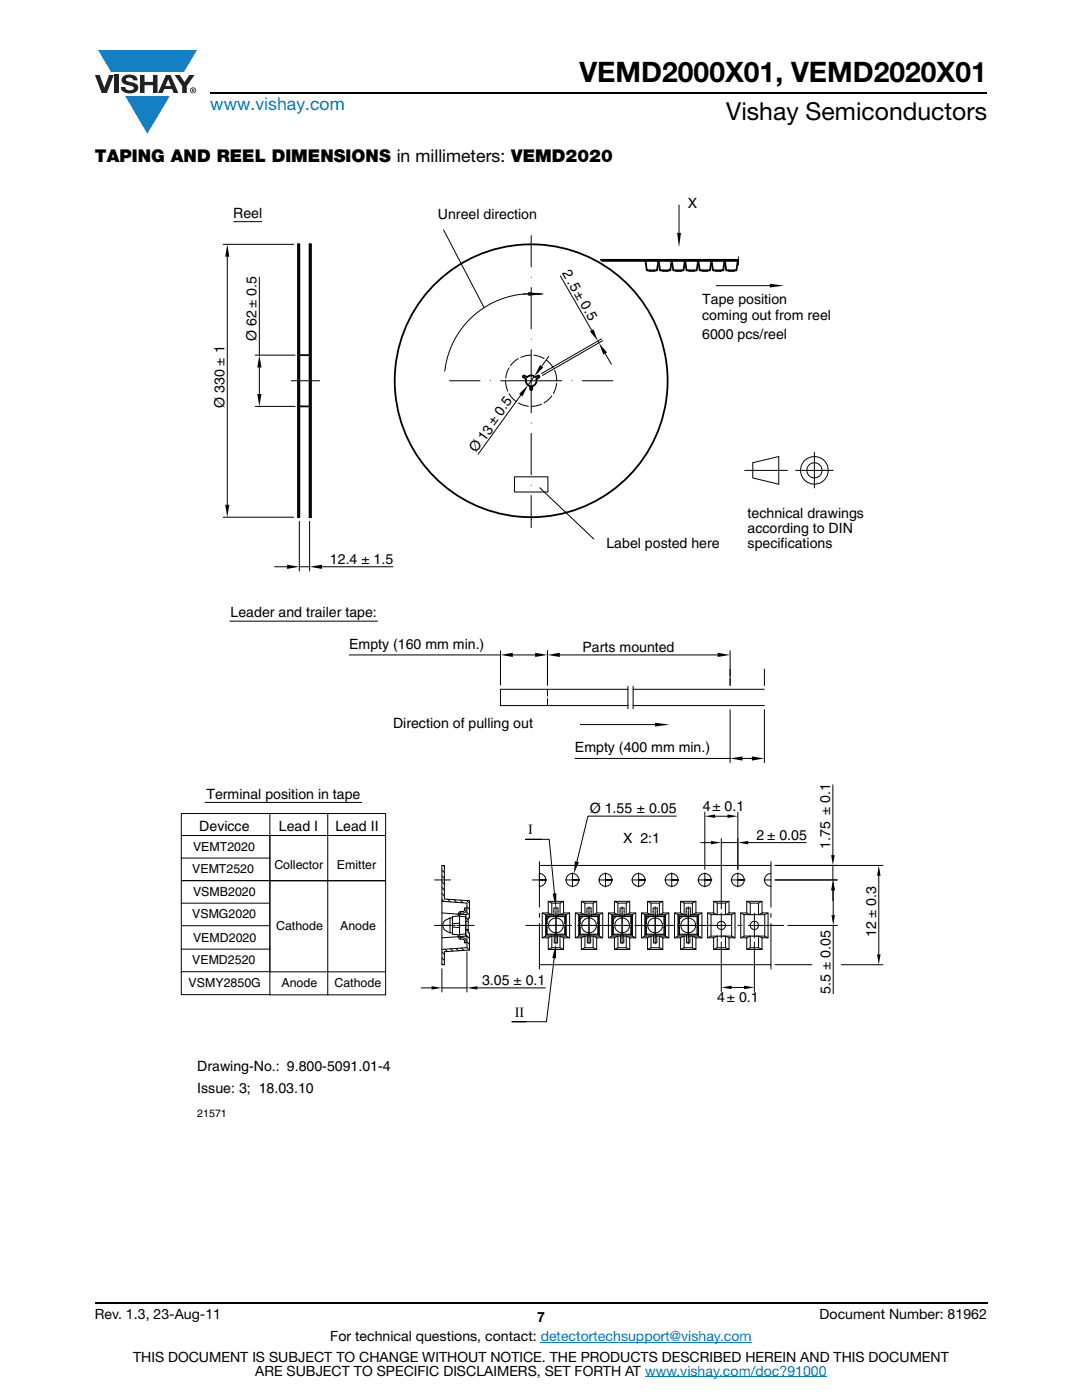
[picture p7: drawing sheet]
<svg xmlns="http://www.w3.org/2000/svg" width="216mm" height="279mm" viewBox="0 0 216 279" stroke-linecap="round" stroke-linejoin="round" font-family="sans-serif">
<g fill="#147fc3">
<path d="M19.6 10h19.7l-2.6 4.3h-1.1h-13.5z"/>
<path d="M25 19.2h8.9l-4.5 7.5z"/>
</g>
<g fill="#231f20">
<path d="M18.9 15h1l.9 2.5 1-2.5h.9l-1.4 3.6h-1z"/>
<path d="M22.9 15h.9v3.6h-.9z"/>
<path d="M24.6 15.3a2.1 2.1 0 0 1 2.8 .3l.1 .4h-.9a.79 .79 0 0 0-.7-.5 .79 .79 0 0 0-.8 .4l.3 .3 1 .2a1.08 1.08 0 0 1 1.2 1 1.08 1.08 0 0 1-1.1 1.2 1.73 1.73 0 0 1-2.4-1.2h.9a.96 .96 0 0 0 .8 .6 .96 .96 0 0 0 .9-.4 1.31 1.31 0 0 0-1.2-.6 1.03 1.03 0 0 1-1.1-.6 1.03 1.03 0 0 1 .2-1.1z"/>
<path d="M27.9 15h.9v1.3h1.7v-1.3h.9v3.6h-.9v-1.6h-1.7v1.6h-.9z"/>
<path d="M34.8 15h1.1l.9 1.4 1-1.4h1l-1.5 2.2v1.4h-.9v-1.4z"/>
<path d="M33.6 15.9l.5 1.3h-1.1zM33.1 15l-1.6 3.6h1l.3-.8h1.5l.3 .8h1l-1.6-3.6z"/>
<path d="M38.1 18a.46 .46 0 0 1 .9 0 .46 .46 0 0 1-.9 0zM37.9 18a.6 .6 0 0 0 1.2 0 .6 .6 0 0 0-1.2 0z"/>
<path d="M38.4 17.8h.2v.2h-.2zM38.3 17.7v.7h.1v-.3l.4 .3-.2-.3 .2-.2-.1-.2z"/>
</g>
<path d="M42 18.6h155M18.9 260h178.1" fill="none" stroke="#000" stroke-width=".36"/>
<path d="M107.9 267.9h42.1M128.7 274.8h36.3" fill="none" stroke="#007ec4" stroke-width=".2"/>
<path d="M36.1 39h140.2v184.3h-140.2z" fill="#fff"/>
<g fill="none" stroke="#000" stroke-width=".2">
<path d="M44.5 48.8h14.1M45.4 51.2v49.5M46.6 44.2h5.6M51.8 55.3v15.6M88.5 45.9l8.1 15.5M104.4 58.7h3.9M104.8 58.7a17.4 17.4 0 0 0-16.1 15.4M106 47v6.2M106 57.4v8.2M106 55.3h.1M111.8 55.1l6.3 10.8M135.5 40.9v5.6"/>
<path d="M142.9 57h10.7M147.3 51.3v1.6M50.9 70.9h8M51.8 73.3v5.3M58.1 76h5.7M89.7 76h6.1M97.8 76h.1M99.9 76h12.2M100.9 76l.1 1.1 .3 1M101.6 73.4l-.4 .9-.3 1.1M101.6 78.5l.8 1.1 .6 .5M103.4 71.6l-1 .8-.5 .6"/>
<path d="M103.9 78.9l-8.5 11.8M106 70.9l-1.1 .1-1 .3M106 69.8v12.6M106 67.7h.1M106.5 70.9l1.2 .3 .8 .4M106.6 75.1l-1.2 1.8M109 71.9l.6 .5 .8 1M109.5 71.1l-1.4 2M110.1 79l-.5 .6-1.1 .8M110.7 73.9l.3 .9 .1 1.2M111.1 76.5l-.3 1.2-.4 .8M114.1 76h.1"/>
<path d="M116.2 76h6.1M119.3 68.1l.2 .3M120 67.6l-12 7M120.2 68l-12 6.9M120.8 70.6l1.2 2.1M50.9 81.1h8M102.7 95.2h6.6v3h-6.6zM103.4 80.4l.9 .4 1.1 .3M106 86.5v8.3M106 98.9v6.4M106 84.4h.1M106 96.8h.1"/>
<path d="M107.7 97.3l10.8 10.3M108.1 80.6l-1 .4-1.1 .1M148.6 93.9h8.5M150.2 92.3l5.2-1.2v5.5l-5.2-1.2zM158.8 93.9h7.5M162.5 90.3v7.1M44.5 103.2h14.1M54.8 113.1h2.5M59.7 104v9.9M59.7 113.1h2.1M61.8 104v9.9M64.3 113.1h14.1"/>
<path d="M45.9 124h29.4M69.7 130.7h30.2M99.9 129.9v6.8M102.3 130.7h4.5M109.2 137.6v1.3M109.2 139.4v1.4M109.2 129.9v6.8M111.7 130.7h31.5M125.3 137.6h-25.4v3.2h25.4M125.3 137v4.5M126.3 137.6h26.2M126.3 137v4.5"/>
<path d="M145.7 129.9v6.9M152.5 133.6v3.2M114.7 151.4h31M115.8 144.6h14.9M126.3 140.8h26.2M145.7 141.6v10.6M148.2 151.4h1.8M152.5 141.6v10.6M166.2 156.6v14.1M36.2 171.2v4.6h17.6M40.9 160.1h31.3M53.8 171.2v13.5h-17.6v-4.5"/>
<path d="M53.8 166.7v9.1h11.6M53.8 166.7h23.1v9.1h-11.5v-9.1M53.8 166.7h-17.6v4.5M53.8 166.7v4.5h-17.6M53.8 162.4h-17.6v4.2M53.8 175.7h-17.6v4.5M53.8 175.7v4.5h-17.6M53.8 175.7h23.1v9.1M65.4 162.4h-11.6v4.2M65.4 166.6v-4.2h11.5v4.2M65.4 175.7v9.1M86.7 175.6h3.2"/>
<path d="M88.2 178.3l.5 .5M88.2 179.5l.4 .4M88.2 177.1l.5 .5M88.2 174.8l.5 .5M88.2 176l.5 .5M88.2 173.6l.5 .5M88.2 172.7h.5v6.7l5 .4v3.4h-.3v3h.3v3.4l-5 .3v2.6h-.5zM88.2 179.9l5 .3v2.3h-.3M88.4 172.7l.3 .3M89.3 179.5l.6 .5M90.6 179.6l.5 .5M91.9 179.6l.5 .6"/>
<path d="M93.1 179.7l.6 .6M107.6 174.3a1.28 1.28 0 0 1 1.3 1.3 1.28 1.28 0 0 1-1.3 1.3M107.6 172v9M107.6 172.7h46.2M107.6 174.2v1.4h1.4h-2.8M108 167.5h-3.1h4.7l1 10.8M109.4 179.9l.7 .3v2.3M112.5 179.9l-.7 .3v2.3M112.8 175.6h1.4M114.2 174.2v1.4h1.4h-1.4M114.2 175.6v1.4M116 179.9l.7 .3v2.3"/>
<path d="M119.1 179.9l-.7 .3v2.3M119.4 175.6h1.4M120.8 174.2v1.4h1.4h-1.4M120.8 175.6v1.4M122.6 179.9l.7 .3v2.3M125.7 179.9l-.7 .3v2.3M126 175.6h1.4M127.4 174.2v1.4h1.4h-1.4M127.4 175.6v1.4M129.2 179.9l.7 .3v2.3M132.3 179.9l-.7 .3v2.3M132.6 175.6h1.4"/>
<path d="M134 174.2v1.4h1.4h-1.4M134 175.6v1.4M135 162.9h-17.7l-2.2 9.1M135.8 179.9l.7 .3v2.3M138.9 179.9l-.7 .3v2.3M139.2 175.6h1.4M139.8 168.2h2.1M140.6 162.1v11.4M140.6 174.2v1.4h1.4h-1.4M140.6 175.6v1.4M142.4 179.9l.7 .3v2.3M142.7 162.9h2.5"/>
<path d="M143.9 168.2h3.3M143.9 167.3v14.1M145.5 179.9l-.7 .3v2.3M145.8 175.6h1.4M147.2 162.1v11.4M147.2 174.2v1.4h1.4h-1.4M147.2 175.6v1.4M149 179.9l.7 .3v2.3M149.3 168.2h11.6M152.1 179.9l-.7 .3v2.3M152.4 175.6h1.4M153.8 172v9"/>
<path d="M153.8 174.3a1.28 1.28 0 0 0-1.2 1.3 1.28 1.28 0 0 0 1.2 1.3M154.7 175.6h12.4M166.2 172.7v2.9M166.2 177.7v2M166.3 177.7v4.9M175.4 174.8v15.7M176.2 172.7h-21.5M36.2 189.4h17.6v-4.5v9.1h11.6M36.2 184.9v4.5M53.8 198.5h11.6M53.8 189.4v4.5h-17.6v-4.5M53.8 194v4.5h-17.6v-4.4"/>
<path d="M65.4 184.9v9.1h11.5v-9.1M65.4 194.1v4.4h11.5v-4.4M84 197.2h2.1M88.2 190l.5 .5M88.2 191.1l.5 .5M88.2 192.3l.2 .2M88.2 193.3v4.7M88.2 197.2h5M88.2 182.2l3.2 .2M88.8 189.4l.5 .5M88.9 183.7l.9-.5v3a1.44 1.44 0 0 1-1.3-1 1.44 1.44 0 0 1 .4-1.5zM89.8 186.2h.5"/>
<path d="M89.9 189.4l.5 .4M90.1 184.7h-3.4M90.3 183.1l-.5 .1M90.3 185l1.4 .1M90.3 182.9l1.4-.1v3.8l-1.4-.2zM90.5 184.7h.3M91 189.3l.5 .5M91.2 184.7h3.4M91.4 182.4h.3M91.4 186.9l-3.2 .3M91.7 182.9l1.2 .1M91.7 184.2l-1.4 .2"/>
<path d="M91.7 182.5v.4M91.7 182.5l.3-.3 .7-.1 .3-.3v-.6h-.3l-.2 .7-.9 .2-.2 .2v.5M91.7 182.5h1.2M91.7 186.5l.1 .6 .8 .1 .3 .2 .1 .7-.3 .1-.2-.7-.9-.2-.2-.3v-.4M91.8 181.9l.1 .4M91.9 187.1l-.1 .3M92.1 189.2l.4 .5M92.9 183l.5 .6M92.9 186.6l.8 .7M92.9 186.4l-1.2 .1M92.9 186.8l-1.5 .2M92.9 186.8h.3v2.3l-5 .4"/>
<path d="M92.9 182.5v4.3M92.9 183.9h.5M92.9 185.5h.5M93.1 185.5l.3 .4M93.2 189.1l.4 .5M93.2 188l.5 .5M93.2 182.1l.5 .5M93.2 190v8M93.2 181l.5 .5M95.2 197.2h13.6M104.9 184.7h8.1M107.6 182.3v.8"/>
<path d="M107.6 184.3v9.1M107.6 192.5h46.2M108.2 182.2l.7 .3h1.2M108.9 182.5v4.3l-.7 .4M108.9 186.8h1.7M109 184.4h.2l-.2-.2v.9l.2-.1h-.2M109 182.8v3.8l.2-.2M109.1 182.9h.6l-.5 .6zM109.2 183.5v.9M109.2 185v1.4M109.2 186.4h3.5M109.4 187.2l.7-.4v2.3"/>
<path d="M109.4 182.2l.7 .3M109.7 182.9h3M110.1 182.5h.4M110.1 189.1l-.7 .4M110.1 189.1h1.7M110.1 180.2h1.7M110.5 182.8h-1.5l.1 .1M110.6 191.2l-1.6 12.7h-6.8h2.7M110.9 180.9v7.5M111.3 186.6h1.5M111.3 186.6h-2.3M111.3 186.6v1.6h-.7v-1.6"/>
<path d="M111.3 186.8h.5M111.3 182.8h.1M111.3 182.5h.5M111.8 186.8h1.2l.7 .4h-1.2v2.3l-.7-.4-.1-2.3M111.8 186.8l.7 .4M112.5 182.2l-.7 .3M112.7 182.9v1.5M112.7 185v1.4M112.7 185h.1M112.7 184.4l.1-.2zM112.7 186.4l.1 .2M112.8 184.4v.7l-.1-.1"/>
<path d="M112.8 182.8h-1.5v-1.6h-.8v1.6h.9M112.8 182.8v1.4M112.8 185.1v1.5M112.8 182.8l-.1 .1M112.8 185.1h.1M113 182.5v4.3M113.2 184.7h.8M113.7 187.2v-5h-1.2v-2.3h-3.1v2.3h-1.2v5h1.2v2.3h3.1M113.7 182.2l-.7 .3h-1.2M114.8 182.2l.7 .3h1.2M115.3 184.7h10.9M115.5 182.5v4.3l-.7 .4"/>
<path d="M115.5 186.8h1.7M115.6 184.4h.2l-.2-.2v.9l.2-.1h-.2M115.6 182.8v3.8l.2-.2M115.7 182.9h.6l-.5 .6zM115.8 183.5v.9M115.8 185v1.4M115.8 186.4h3.5M116 182.2l.7 .3M116.3 182.9h3M116.7 186.8l-.7 .4M116.7 182.5h.4M116.7 186.8v2.3"/>
<path d="M116.7 180.2h1.7M117.1 182.8h-1.5l.1 .1M117.5 180.9v7.5M117.9 186.6h1.5M117.9 186.6h-2.3M117.9 186.6v1.6h-.7v-1.6M117.9 186.8h.5M117.9 182.8h.1M117.9 182.5h.5M118.4 186.8v2.3M118.4 189.1h-1.7l-.7 .4M118.4 186.8l.7 .4"/>
<path d="M118.4 186.8h1.2l.7 .4h-1.2v2.3l-.7-.4M119.1 182.2l-.7 .3M119.3 185h.1M119.3 182.9v1.5M119.3 184.4l.1-.2zM119.3 186.4l.1 .2M119.3 185v1.4M119.4 185.1v1.5M119.4 184.4v.7l-.1-.1M119.4 182.8h-1.5v-1.6h-.8v1.6h.9M119.4 185.1h.1M119.4 182.8v1.4"/>
<path d="M119.4 182.8l-.1 .1M119.6 182.5v4.3M120.3 182.2l-.7 .3h-1.2M120.3 187.2v-5h-1.2v-2.3h-3.1v2.3h-1.2v5h1.2v2.3h3.1M121.4 182.2l.7 .3h1.2M122.1 182.5v4.3l-.7 .4M122.1 186.8h1.7M122.2 182.8v3.8l.2-.2M122.2 184.4h.2l-.2-.2v.9l.2-.1h-.2M122.3 182.9h.6l-.5 .6zM122.4 186.4h3.5M122.4 183.5v.9"/>
<path d="M122.4 185v1.4M122.6 182.2l.7 .3M122.9 182.9h3M123.3 186.8l-.7 .4M123.3 182.5h.4M123.3 186.8v2.3l-.7 .4M123.3 189.1h1.7M123.3 180.2h1.7M123.7 182.8h-1.5l.1 .1M124.1 180.9v7.5M124.5 186.6h-2.3M124.5 186.6v1.6h-.7v-1.6"/>
<path d="M124.5 186.6h1.5M124.5 186.8h.5M124.5 182.8h.1M124.5 182.5h.5M125 186.8v2.3M125 186.8h1.2l.7 .4h-1.2v2.3l-.7-.4M125 186.8l.7 .4M125.7 182.2l-.7 .3M125.9 184.4l.1-.2zM125.9 186.4l.1 .2M125.9 185h.1M125.9 182.9v1.5"/>
<path d="M125.9 185v1.4M126 182.8h-1.5v-1.6h-.8v1.6h.9M126 182.8v1.4M126 182.8l-.1 .1M126 184.4v.7l-.1-.1M126 185.1v1.5M126.2 182.5v4.3M126.6 184.7h8.1M126.9 182.2l-.7 .3h-1.2M126.9 187.2v-5h-1.2v-2.3h-3.1v2.3h-1.2v5h1.2v2.3h3.1M128 182.2l.7 .3h1.2M128.7 182.5v4.3l-.7 .4"/>
<path d="M128.7 186.8h1.7M128.8 184.4h.2l-.2-.2v.9l.2-.1h-.2M128.8 182.8v3.8l.2-.2M128.9 182.9h.6l-.5 .6zM129 183.5v.9M129 185v1.4M129 186.4h3.5M129.2 182.2l.7 .3M129.5 182.9h3M129.9 186.8l-.7 .4M129.9 182.5h.4M129.9 189.1l-.7 .4"/>
<path d="M129.9 189.1h1.7M129.9 186.8v2.3M129.9 180.2h1.7M130.3 182.8h-1.5l.1 .1M130.7 180.9v7.5M131.1 186.6h1.5M131.1 186.6h-2.3M131.1 186.6v1.6h-.7v-1.6M131.1 186.8h.5M131.1 182.8h.1M131.1 182.5h.5M131.6 186.8v2.3l.7 .4v-2.3h1.2l-.7-.4h-1.2"/>
<path d="M131.6 186.8l.7 .4M132.3 182.2l-.7 .3M132.5 185h.1M132.5 182.9v1.5M132.5 185v1.4M132.5 184.4l.1-.2zM132.5 186.4l.1 .2M132.6 184.4v.7l-.1-.1M132.6 182.8h-1.5v-1.6h-.8v1.6h.9M132.6 185.1h.1M132.6 182.8v1.4M132.6 185.1v1.5"/>
<path d="M132.6 182.8l-.1 .1M132.8 182.5v4.3M133.5 182.2l-.7 .3h-1.2M133.5 187.2v-5h-1.2v-2.3h-3.1v2.3h-1.2v5h1.2v2.3h3.1M134.6 182.2l.7 .3h1.2M135.3 182.5v4.3l-.7 .4M135.3 186.8h1.7M135.4 184.4h.2l-.2-.2v.9l.2-.1h-.2M135.4 182.8v3.8l.2-.2M135.5 182.9h.6l-.5 .6zM135.6 185v1.4M135.6 183.5v.9"/>
<path d="M135.6 186.4h3.5M135.8 187.2l.7-.4v2.3M135.8 182.2l.7 .3M136.1 182.9h3M136.5 182.5h.4M136.5 189.1l-.7 .4M136.5 180.2h1.7M136.9 182.8h-1.5l.1 .1M137.3 180.9v7.5M137.7 186.6h1.5M137.7 186.6h-2.3M137.7 186.6v1.6h-.7v-1.6"/>
<path d="M137.7 186.8h.5M137.7 182.8h.1M137.7 182.5h.5M138.2 186.8v2.3M138.2 186.8l.7 .4M138.2 186.8h1.2l.7 .4h-1.2v2.3l-.7-.4h-1.7M138.9 182.2l-.7 .3M139.1 185v1.4M139.1 184.4l.1-.2zM139.1 186.4l.1 .2M139.1 185h.1M139.1 182.9v1.5"/>
<path d="M139.2 185.1v1.5M139.2 182.8h-1.5v-1.6h-.8v1.6h.9M139.2 185.1h.1M139.2 182.8v1.4M139.2 182.8l-.1 .1M139.2 184.4v.7l-.1-.1M139.4 182.5v4.3M140.1 182.2l-.7 .3h-1.2M140.1 187.2v-5h-1.2v-2.3h-3.1v2.3h-1.2v5h1.2v2.3h3.1M141.2 182.2l.7 .3h1.2M141.9 182.5v4.3l-.7 .4M141.9 186.8h2.9"/>
<path d="M142.4 182.2l.7 .3M143.1 186.8l-.7 .4M143.1 182.5h1.7M143.1 189.1l-.7 .4M143.1 189.1h1.7M143.1 186.8v2.3M143.1 180.2h1.7M143.9 188v9.9M143.9 182.2v5M144.8 186.8v2.3M144.8 186.8h1.2l.7 .4h-1.2v2.3l-.7-.4M144.8 186.8l.7 .4"/>
<path d="M145.5 182.2l-.7 .3M146 197.1h2.5M146 182.5v4.3M146 184.7h-10.8M146.7 182.2l-.7 .3h-1.2M146.7 187.2v-5h-1.2v-2.3h-3.1v2.3h-1.2v5h1.2v2.3h3.1M147.2 184.7h.9M147.8 182.2l.7 .3h1.2M148.5 182.5v4.3l-.7 .4M148.5 186.8h2.9M149 182.2l.7 .3M149.3 184.7h7.1"/>
<path d="M149.7 182.5h1.7M149.7 186.8l-.7 .4M149.7 186.8v2.3l-.7 .4M149.7 180.2h1.7M150.5 188v9.9M150.5 182.2v5M151.4 186.8v2.3M151.4 186.8l.7 .4M151.4 186.8h1.2l.7 .4h-1.2v2.3l-.7-.4h-1.7M152.1 182.2l-.7 .3M152.6 182.5v4.3M153.3 182.2l-.7 .3h-1.2"/>
<path d="M153.3 187.2v-5h-1.2v-2.3h-3.1v2.3h-1.2v5h1.2v2.3h3.1M153.8 182.3v.8M153.8 184.3v9.1M154.7 192.5h7.3M157.2 184.7h9.9M166.3 184.7v13.6M167.9 192.5h8.3"/>
<circle cx="162.5" cy="93.9" r="1.51"/>
<circle cx="162.5" cy="93.9" r="2.76"/>
<circle cx="114.2" cy="175.6" r="1.28"/>
<circle cx="120.8" cy="175.6" r="1.28"/>
<circle cx="127.4" cy="175.6" r="1.28"/>
<circle cx="134" cy="175.6" r="1.28"/>
<circle cx="140.6" cy="175.6" r="1.28"/>
<circle cx="147.2" cy="175.6" r="1.28"/>
<circle cx="110.9" cy="184.7" r="1.48"/>
<circle cx="117.5" cy="184.7" r="1.48"/>
<circle cx="124.1" cy="184.7" r="1.48"/>
<circle cx="130.7" cy="184.7" r="1.48"/>
<circle cx="137.3" cy="184.7" r="1.48"/>
<circle cx="143.9" cy="184.7" r=".82"/>
<circle cx="150.5" cy="184.7" r=".82"/>
</g>
<g fill="#000">
<path d="M45.4 48.8l.4 2.4h-.9zM105.4 58.3l2.9 .4-2.9 .3zM107.2 58.5l1.1 .2-1.1 .2zM135.1 46.5h.8l-.4 2.9zM153.6 56.6l2.9 .4-2.9 .4zM51.3 78.6h.9l-.5 2.5zM51.7 70.9l.5 2.4h-.9zM103.6 78.6l1.8-1.7-1.2 2.2zM107.7 72.9l.7 .5-1.8 1.7zM117.7 66.1l.7-.4 .9 2.4zM119.5 68.4l1.6 2-.7 .4zM44.9 100.7h.9l-.4 2.5z"/>
<path d="M57.3 112.7l2.4 .4-2.4 .4zM61.8 113.1l2.4-.4v.8zM99.9 130.7l2.4-.4v.8zM106.8 130.3l2.4 .4-2.4 .4zM109.2 130.7l2.5-.4v.8zM143.2 130.3l2.5 .4-2.5 .4zM130.7 144.2l2.9 .4-2.9 .4zM145.7 151.4l2.5-.4v.8zM150 151l2.5 .4-2.5 .4zM110.3 178.4l.7-.1-.1 2.9zM114.7 171.9l.8 .2-1 2.3zM141.9 167.8l2 .4-2 .3z"/>
<path d="M140.6 162.9l2.1-.4v.7zM145.2 162.5l2 .4-2 .3zM147.2 168.2l2.1-.4v.7zM166.2 175.6l.3 2.1h-.6zM165.9 170.7h.6l-.3 2zM166.3 175.6l.3 2.1h-.7zM175.4 172.7l.3 2.1h-.7zM86.1 196.8l2.1 .4-2.1 .3zM93.2 197.2l2-.4v.7zM110.9 188.4l.1 2.9-.8-.1zM143.9 197.1l2.1-.4v.7zM148.5 196.7l2 .4-2 .3z"/>
<path d="M165.9 182.6h.7l-.3 2.1zM175 190.5h.7l-.3 2z"/>
</g>
<g fill="none" stroke="#000" stroke-width=".36">
<path d="M59.5 48.8h.2v54.4h-.2zM61.8 48.8h.2v54.4h-.2zM119.9 51.9h27.4M120.1 52.1h27.2M128.8 52.1l.3 1.9h2l.3-1.9M129.5 54l.1 .1 1-.1M131.4 52.1l.3 1.9h2l.3-1.9M132.2 54v.1l1.1-.1M134.1 52.1l.2 1.9h2.1l.3-1.9M134.8 54v.1l1.1-.1M136.7 52.1l.3 1.9h2l.3-1.9M137.5 54v.1h1v-.1"/>
<path d="M139.4 52.1l.2 1.9h2.1l.2-1.9M140.1 54v.1h1.1v-.1M142 52.1l.3 1.9h2l.3-1.9M142.7 54l.1 .1 1-.1M144.6 52.1l.3 1.9h2.1l.2-1.9M145.4 54v.1l1.1-.1M59.7 70.9h2.1M104.4 75l.2-.1 .5 .3a1.56 1.56 0 0 1 1.8 0l.5-.3 .2 .1v.3l-.5 .3a1.51 1.51 0 0 1-.9 1.6v.6l-.2 .1-.2-.1v-.6a1.52 1.52 0 0 1-.9-1.6l-.5-.3zM59.7 81.1h2.1"/>
<circle cx="106" cy="76" r="27.2"/>
</g>
<text font-size="5.6" x="115.6" y="16.4">VEMD2000X01, VEMD2020X01</text>
<text font-size="4.9" x="144.9" y="24">Vishay Semiconductors</text>
<text font-size="3.5" fill="#007ec4" x="42" y="21.9">www.vishay.com</text>
<text font-size="3.5" x="18.9" y="32.3">TAPING AND REEL DIMENSIONS in millimeters: VEMD2020</text>
<g font-size="2.8">
<text x="137.3" y="41.5">X</text>
<text x="46.5" y="43.5">Reel</text>
<text x="87.4" y="43.6">Unreel direction</text>
<text x="112.1" y="54.5" transform="rotate(60 112.1 54.5)">2.5± 0.5</text>
<text x="140.1" y="63.9">coming out from reel</text>
<text x="140.1" y="60.6">Tape position</text>
<text x="51.2" y="68" transform="rotate(-90 51.2 68)">Ø 62± 0.5</text>
<text x="140.1" y="67.6">6000 pcs/reel</text>
<text x="44.8" y="81.4" transform="rotate(-90 44.8 81.4)">Ø 330 ± 1</text>
<text x="95" y="90.4" transform="rotate(-54 95 90.4)">Ø 13 ± 0.5</text>
<text x="149.2" y="103.3">technical drawings</text>
<text x="149.2" y="106.3">according to DIN</text>
<text x="65.8" y="112.6">12.4 ± 1.5</text>
<text x="121" y="109.4">Label posted here</text>
<text x="149.2" y="109.3">specifications</text>
<text x="46" y="123.2">Leader and trailer tape:</text>
<text x="69.7" y="129.5">Empty (160 mm min.)</text>
<text x="116.2" y="130.2">Parts mounted</text>
<text x="78.4" y="145.3">Direction of pulling out</text>
<text x="114.7" y="150.2">Empty (400 mm min.)</text>
<text x="41.2" y="159.4">Terminal position in tape</text>
<text x="140.2" y="161.8">4± 0.1</text>
<text x="39.8" y="165.8">Devicce</text>
<text x="55.6" y="165.8">Lead I</text>
<text x="66.9" y="165.8">Lead II</text>
<text x="105.4" y="166.5">I</text>
<text x="117.7" y="162.3">Ø 1.55 ± 0.05</text>
<text x="151" y="167.6">2 ± 0.05</text>
<text x="124.3" y="168.2">X 2:1</text>
<text x="165.7" y="169.4" transform="rotate(-90 165.7 169.4)">1.75 ± 0.1</text>
<text x="174.8" y="187.1" transform="rotate(-90 174.8 187.1)">12 ± 0.3</text>
<text x="96.2" y="196.6">3.05 ± 0.1</text>
<text x="102.7" y="203.1">II</text>
<text x="143.1" y="200">4± 0.1</text>
<text x="165.7" y="198.3" transform="rotate(-90 165.7 198.3)">5.5 ± 0.05</text>
<text x="39.4" y="213.8">Drawing-No.: 9.800-5091.01-4</text>
<text x="39.4" y="218.2">Issue: 3; 18.03.10</text>
<text x="18.9" y="263.3">Rev. 1.3, 23-Aug-11</text>
<text x="107.2" y="263.8">7</text>
<text x="163.6" y="263.3">Document Number: 81962</text>
<text x="65.9" y="267.7">For technical questions, contact: detectortechsupport@vishay.com</text>
<text x="26.5" y="271.7">THIS DOCUMENT IS SUBJECT TO CHANGE WITHOUT NOTICE. THE PRODUCTS DESCRIBED HEREIN AND THIS DOCUMENT</text>
<text x="50.9" y="274.6">ARE SUBJECT TO SPECIFIC DISCLAIMERS, SET FORTH AT www.vishay.com/doc?91000</text>
</g>
<g font-size="2.5">
<text x="38.5" y="169.8">VEMT2020</text>
<text x="54.8" y="173.5">Collector</text>
<text x="67.2" y="173.5">Emitter</text>
<text x="38.3" y="174.2">VEMT2520</text>
<text x="38.5" y="178.8">VSMB2020</text>
<text x="38.3" y="183.2">VSMG2020</text>
<text x="55.1" y="185.7">Cathode</text>
<text x="67.9" y="185.7">Anode</text>
<text x="38.5" y="188">VEMD2020</text>
<text x="37.6" y="197">VSMY2850G</text>
<text x="38.3" y="192.4">VEMD2520</text>
<text x="56.2" y="197">Anode</text>
<text x="66.7" y="197">Cathode</text>
</g>
<text font-size="2.1" x="39.4" y="222.8">21571</text>
</svg>
